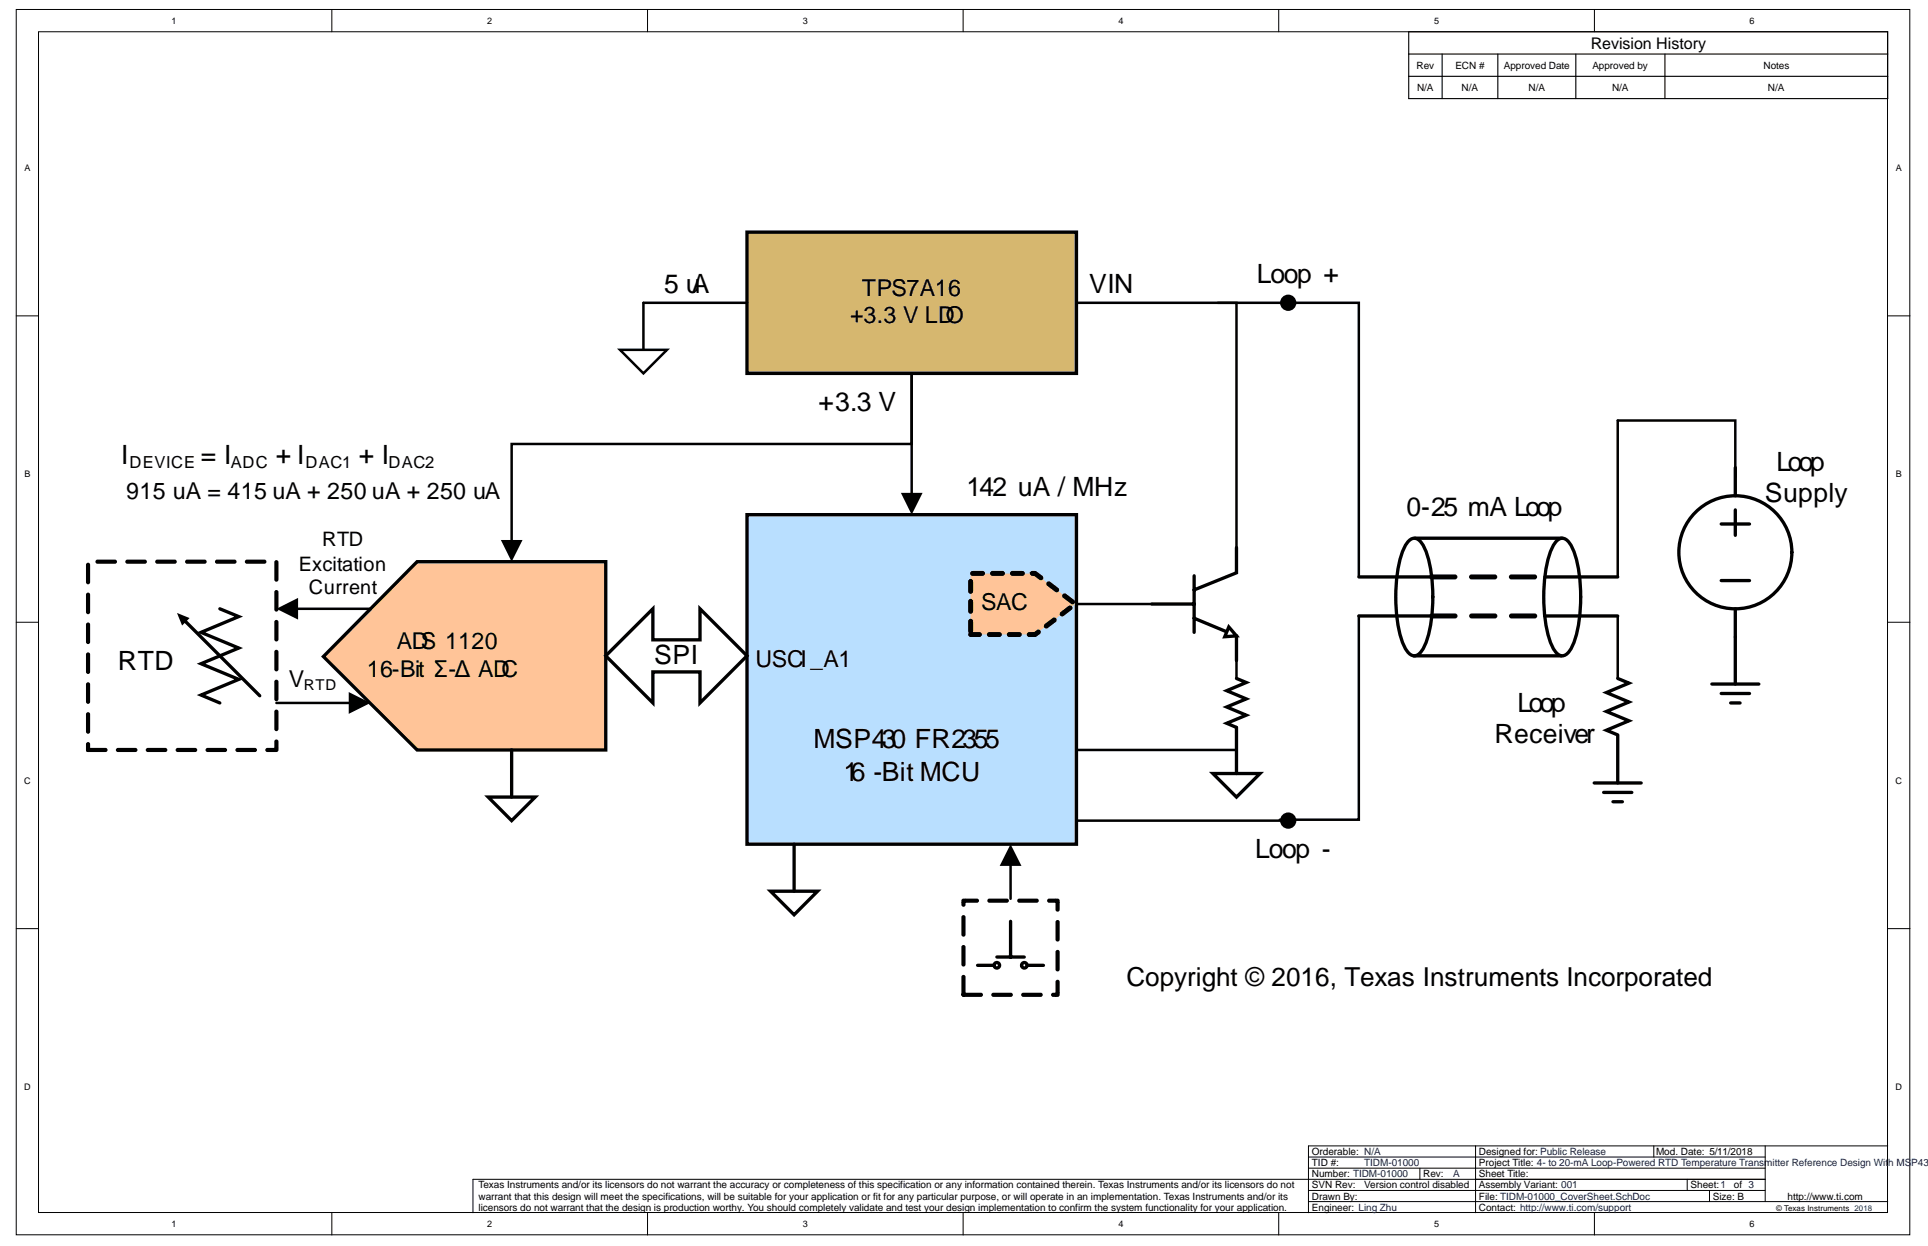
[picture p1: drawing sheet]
<svg xmlns="http://www.w3.org/2000/svg" width="432mm" height="279mm" viewBox="0 0 432 279" stroke-linecap="round" stroke-linejoin="round" font-family="sans-serif">
<g fill="#fff" stroke="#000" stroke-width=".22">
<path d="M3.6 2.1h424.1v274.4h-424.1z"/>
<path d="M8.6 7.1h414.1v264.4h-414.1z"/>
</g>
<g fill="none" stroke="#000" stroke-width=".22">
<path d="M74.3 2.1v5M145 2.1v5M215.7 2.1v5M286.4 2.1v5M357.1 2.1v5M3.6 70.7h5M422.8 70.7h5M3.6 139.4h5M422.8 139.4h5M3.6 208h5M422.8 208h5M293 259.1h102.3"/>
<path d="M330.5 256.6h-37.5v15M370.4 256.6v2.5M395.3 256.6v12.5M422.8 256.6h-92.3v15M74.3 271.6v5M145 271.6v5M215.7 271.6v5M286.4 271.6v5M293 269.1h129.8M293 266.6h102.3M293 261.6h102.3M318 261.6v2.5"/>
<path d="M357.1 271.6v5M377.9 264.1v2.5M382.9 266.6v2.5M395.3 264.1h-289.4v7.5"/>
</g>
<path d="M315.5 12.1h107.3M315.5 17.1h107.3M315.5 7.1h107.3v15h-107.3zM323 12.1v10M335.5 12.1v10M352.9 12.1v10M372.9 12.1v10" fill="none" stroke="#000" stroke-width=".25"/>
<path d="M167.3 115.3h73.8v73.8h-73.8z" fill-rule="evenodd" fill="#b9dfff"/>
<path d="M167.3 115.3h73.8v73.8h-73.8zM258 135.3h9.4M267.4 138.5l9.5 3.9v5.5M267.4 129v12.6M276.9 122.6v5.7l-9.5 3.8" fill="none" stroke="#000" stroke-width=".74"/>
<path d="M275.2 140.4l1.7 2-2.6 .2z" fill="#fff"/>
<path d="M275.2 140.4l1.7 2-2.6 .2z" fill="none" stroke="#000" stroke-width=".74"/>
<path d="M228.8 216.2a.61 .61 0 0 1 1.2 0 .61 .61 0 0 1-1.2 0zM222.6 216.2a.65 .65 0 0 1 1.3 0 .65 .65 0 0 1-1.3 0z" fill="#fff"/>
<g fill="none" stroke="#000" stroke-width=".74">
<path d="M218.9 216.2h3.7M223.3 214.3h6.1M226.3 206.3v8M230 216.2h3.7"/>
<circle cx="223.3" cy="216.2" r=".62"/>
<circle cx="229.4" cy="216.2" r=".61"/>
</g>
<path d="M93.4 125.8h42.3v42.2h-42.3l-21-21z" fill-rule="evenodd" fill="#ffc498"/>
<path d="M93.4 125.8h42.3v42.2h-42.3l-21-21z" fill="none" stroke="#000" stroke-width=".74"/>
<path d="M167.3 52h73.8v31.6h-73.8z" fill-rule="evenodd" fill="#d6b76f"/>
<path d="M167.3 52h73.8v31.6h-73.8z" fill="none" stroke="#000" stroke-width=".74"/>
<path d="M315.7 121a1.68 1.68 0 0 1 2.7 .6 21 21 0 0 1 2.5 10.3 29.5 29.5 0 0 1-2.1 13.2 2.37 2.37 0 0 1-2.6 1.7 7.4 7.4 0 0 1-2.7-5 35.3 35.3 0 0 1 .7-18.5l.9-1.7z" fill="#fff"/>
<path d="M315.7 121a1.68 1.68 0 0 1 2.7 .6 21 21 0 0 1 2.5 10.3 29.5 29.5 0 0 1-2.1 13.2 2.37 2.37 0 0 1-2.6 1.7 7.4 7.4 0 0 1-2.7-5 35.3 35.3 0 0 1 .7-18.5l.9-1.7z" fill="none" stroke="#000" stroke-width=".74"/>
<path d="M348.8 121a1.67 1.67 0 0 1 2.7 .6 21 21 0 0 1 2.5 10.3 29.5 29.5 0 0 1-2 13.2 2.37 2.37 0 0 1-2.7 1.7 7.4 7.4 0 0 1-2.7-5 35.4 35.4 0 0 1 .8-18.5l.9-1.7z" fill="#fff"/>
<path d="M304.3 129.2h16.3M304.3 137.9h16.4M316.9 120.5h33M346 137.9h16.3M346 129.2h16.3M348.8 121a1.67 1.67 0 0 1 2.7 .6 21 21 0 0 1 2.5 10.3 29.5 29.5 0 0 1-2 13.2 2.37 2.37 0 0 1-2.7 1.7 7.4 7.4 0 0 1-2.7-5 35.4 35.4 0 0 1 .8-18.5l.9-1.7zM316.6 146.9h33.1" fill="none" stroke="#000" stroke-width=".74"/>
<g fill="#000" stroke="#000" stroke-width=".37">
<path d="M320.5 128.9l5.3-.1a.37 .37 0 0 1 .4 .4 .37 .37 0 0 1-.4 .4h-5.2a.37 .37 0 0 1-.3-.3 .37 .37 0 0 1 .2-.4zM329.4 128.9l5.4-.1a.37 .37 0 0 1 .3 .4 .37 .37 0 0 1-.3 .4h-5.2a.37 .37 0 0 1-.4-.3 .37 .37 0 0 1 .2-.4zM338.3 128.9l5.4-.1a.37 .37 0 0 1 .4 .4 .37 .37 0 0 1-.4 .4h-5.2a.37 .37 0 0 1-.4-.3 .37 .37 0 0 1 .2-.4z"/>
<path d="M320.3 137.8l.4-.2h5.2a.37 .37 0 0 1 .3 .3 .37 .37 0 0 1-.3 .4h-5.2a.37 .37 0 0 1-.4-.5zM329.3 137.8l.3-.2h5.2a.37 .37 0 0 1 .4 .3 .37 .37 0 0 1-.4 .4h-5.2a.37 .37 0 0 1-.3-.5zM338.2 137.8l.3-.2h5.2a.37 .37 0 0 1 .4 .3 .37 .37 0 0 1-.4 .4h-5.2a.37 .37 0 0 1-.3-.5z"/>
</g>
<path d="M204.2 111v-27.4v15.8h-89.6v22.1" fill="none" stroke="#000" stroke-width=".56"/>
<path d="M201.8 110.4h4.8l-2.4 4.9zM112.2 120.9h4.8l-2.4 4.9z" fill="#000"/>
<path d="M135.7 146.9l10.5-10.6v7h10.6v-7l10.5 10.6-10.5 10.5v-6.9h-10.6v6.9z" fill-rule="evenodd" fill="#fff"/>
<path d="M135.7 146.9l10.5-10.6v7h10.6v-7l10.5 10.6-10.5 10.5v-6.9h-10.6v6.9zM276.9 151.9l2.2 .9-4.4 1.9 4.4 1.8-4.4 1.8 4.4 1.9-4.4 1.8 2.2 .9" fill="none" stroke="#000" stroke-width=".74"/>
<path d="M109.3 178.5h10.6l-5.3 5.3z" fill="#fff"/>
<path d="M109.3 178.5h10.6l-5.3 5.3zM114.6 168v10.5" fill="none" stroke="#000" stroke-width=".74"/>
<path d="M172.6 199.6h10.5l-5.2 5.3z" fill="#fff"/>
<path d="M172.6 199.6h10.5l-5.2 5.3zM177.9 189.1v10.5" fill="none" stroke="#000" stroke-width=".74"/>
<path d="M271.7 173.2h10.5l-5.3 5.3z" fill="#fff"/>
<path d="M362.3 151.9l2.5 1.1-5 2.1 5 2.1-5 2.1 5 2.1-5 2.1 2.5 1.1M271.7 173.2h10.5l-5.3 5.3zM276.9 162.9v10.3" fill="none" stroke="#000" stroke-width=".74"/>
<path d="M241.1 67.8h63.2v61.2M272.7 67.8h4.2v54.8M241.1 135.3h16.9M304.3 137.9v45.7h-17.7M276.9 147.9v4M241.1 168h35.8M241.1 183.8h47.4" fill="none" stroke="#000" stroke-width=".56"/>
<g fill="#000">
<circle cx="288.5" cy="67.8" r="1.83"/>
<circle cx="288.5" cy="183.8" r="1.83"/>
</g>
<path d="M138.9 78.3h10.5l-5.3 5.3z" fill="#fff"/>
<path d="M138.9 78.3h10.5l-5.3 5.3zM167.3 67.8h-23.2v10.5" fill="none" stroke="#000" stroke-width=".56"/>
<path d="M49.2 136.3l4.3 1.8-8.5 3.5 8.5 3.5-8.5 3.5 8.5 3.6-8.5 3.5 4.2 1.7" fill="none" stroke="#000" stroke-width=".74"/>
<path d="M40.3 137.9l1.5 .7-.4 .4 16.8 16.8-16.8-16.8-.5 .4z" fill-rule="evenodd" fill="#fff"/>
<g fill="none" stroke="#000" stroke-width=".74">
<path d="M385.5 117.4h6.3M388.6 104.7v6.3M388.6 114.2v5.7M41.4 139l.4-.4-1.5-.7 .6 1.5 .5-.4 16.8 16.8M385.5 130h6.3M388.6 136.3v16.9M383.4 153.2h10.5M385.5 155.3h6.3M387.6 157.4h2.1M357 175.3h10.6M359.2 177.5h6.3M361.2 179.6h2.2"/>
<path d="M362.3 164.8v10.5"/>
<circle cx="388.7" cy="123.7" r="12.7"/>
</g>
<g fill="#000" stroke="#000" stroke-width=".37">
<path d="M19.6 167.7h4l.3 .3-.3 .2h-3.9l-.3-.2zM26.3 167.7h4l.3 .3-.3 .2h-3.9l-.3-.2zM33 167.7h4l.3 .3-.3 .2h-3.9l-.3-.2zM39.7 167.7h4l.3 .3-.3 .2h-3.9l-.3-.2zM46.4 167.7h4l.3 .3-.3 .2h-3.9l-.3-.2zM53.1 167.7h4l.3 .3-.3 .2h-3.9l-.3-.2zM59.7 167.7h2.2l-.3 .3 .1-2.1 .2-.1 .2 .1 .1 2.1-.2 .2h-2.1l-.3-.2zM61.8 159.1h.2l.2 .3v3.9l-.3 .3-.3-.3v-3.9zM61.8 152.4h.2l.2 .3v3.9l-.3 .3-.3-.3v-3.9zM61.8 145.7h.2l.2 .3v3.9l-.3 .3-.3-.3v-3.9zM61.8 139.1h.2l.2 .2v3.9l-.3 .3-.3-.3v-3.9zM61.8 132.4h.2l.2 .2v3.9l-.3 .3-.3-.3v-3.9zM61.8 125.7h.2l.2 .2v3.9l-.3 .3-.3-.3v-3.9zM55.2 125.6l4-.1 .3 .3-.3 .3h-3.9l-.2-.2zM48.5 125.6l4-.1 .3 .3-.3 .3h-3.9l-.2-.2zM41.8 125.6l4-.1 .3 .3-.3 .3h-3.9l-.2-.2zM35.1 125.6l4-.1 .3 .3-.3 .3h-3.9l-.2-.2zM28.4 125.6l4-.1 .3 .3-.3 .3h-3.9l-.2-.2zM21.7 125.6l4-.1 .3 .3-.3 .3h-3.9l-.2-.2zM19.5 126.3l.4-.1 .1 .3v3.9l-.3 .3-.3-.3zM19.5 133l.4-.1 .1 .3v3.9l-.3 .3-.3-.3zM19.5 139.7l.4-.1 .1 .3v3.9l-.3 .3-.3-.3zM19.5 146.4l.4-.1 .1 .3v3.9l-.3 .3-.3-.3zM19.5 153.1l.4-.1 .1 .3v3.9l-.3 .3-.3-.3zM19.5 159.8l.4-.1 .1 .3v3.9l-.3 .2-.3-.2zM19.5 166.5l.4-.1 .1 .3v1.3l-.3 .2-.3-.2z"/>
<path d="M215.5 222.6l.3-.1h3.9l.3 .3-.3 .3h-3.9l-.3-.2zM222.2 222.6l.3-.1h3.9l.3 .3-.3 .3h-3.9l-.3-.2zM228.9 222.6l.3-.1h3.9l.2 .3-.2 .3h-3.9l-.3-.2zM236.6 219.7l.4-.1 .1 .3v2.9l-.2 .3h-1l-.3-.3 .1-.2 1.2-.1-.3 .3zM236.6 213h.4l.1 .2v3.9l-.2 .3-.3-.3zM236.6 206.4l.4-.1 .1 .2v3.9l-.2 .3-.3-.3zM234.8 201.5l2.1-.1 .2 .2v2.1l-.1 .3h-.3l-.1-.3v-2l.3 .3h-1.9l-.3-.2zM228.1 201.5l4.1-.1 .3 .3-.3 .3h-3.9l-.3-.2zM221.4 201.5l4.1-.1 .3 .3-.3 .3h-3.9l-.3-.2zM215.5 201.6l.3-.2h3l.3 .3-.3 .3h-3l.3-.3v.9l-.3 .3-.3-.3zM215.5 205.3l.4-.1 .2 .2v3.9l-.3 .3-.3-.3zM215.5 212l.4-.1 .2 .2v3.9l-.3 .3-.3-.3zM215.5 218.7l.4-.1 .2 .2v3.9l-.3 .3-.3-.3z"/>
</g>
<path d="M388.6 106.8v-12.6h-26.3v35M66.2 136.3h16.8M362.3 138v13.9M61.9 157.4h16.8M226.3 193.3v8" fill="none" stroke="#000" stroke-width=".56"/>
<path d="M61.9 136.3l4.9-2.4v4.9zM78.1 155l4.9 2.4-4.9 2.5zM226.3 189.1l2.5 4.8h-4.9z" fill="#000"/>
<path d="M362.3 164.6v.2" fill="none" stroke="#000" stroke-width=".37"/>
<path d="M217.4 128.4h14.4l9 6.9-9 6.8h-14.4z" fill-rule="evenodd" fill="#ffc498"/>
<path d="M217.1 138.9a.37 .37 0 0 1 .4-.1 .37 .37 0 0 1 .3 .3v2.3a.37 .37 0 0 1-.4 .3 .37 .37 0 0 1-.4-.3zM217.1 134.5a.37 .37 0 0 1 .4-.2 .37 .37 0 0 1 .3 .4v2.2a.37 .37 0 0 1-.4 .4 .37 .37 0 0 1-.4-.4zM217.1 130a.37 .37 0 0 1 .4-.2 .37 .37 0 0 1 .3 .4v2.2a.37 .37 0 0 1-.4 .4 .37 .37 0 0 1-.4-.4zM217.6 128.1l2.5-.1a.37 .37 0 0 1 .3 .4 .37 .37 0 0 1-.3 .4h-2.3a.37 .37 0 0 1-.3-.3 .37 .37 0 0 1 .1-.4zM222.1 128.1l2.4-.1a.37 .37 0 0 1 .4 .4 .37 .37 0 0 1-.4 .4h-2.2a.37 .37 0 0 1-.4-.3 .37 .37 0 0 1 .2-.4zM226.6 128.1l2.4-.1a.37 .37 0 0 1 .4 .4 .37 .37 0 0 1-.4 .4h-2.3a.37 .37 0 0 1-.3-.3 .37 .37 0 0 1 .2-.4zM231 128.1h.9l1.4 1a.37 .37 0 0 1 .1 .5 .37 .37 0 0 1-.5 .1l-1.3-1 .2 .1h-.6a.37 .37 0 0 1-.3-.3 .37 .37 0 0 1 .1-.4zM234.6 130.5h.5l1.8 1.3a.36 .36 0 0 1 .1 .5 .36 .36 0 0 1-.6 .1l-1.7-1.4zM238.1 133.2h.6l1.7 1.3a.36 .36 0 0 1 .1 .5 .36 .36 0 0 1-.5 .1l-1.8-1.4zM237.6 137.2l1.8-1.3a.37 .37 0 0 1 .5 0 .37 .37 0 0 1 0 .5l-1.8 1.4a.37 .37 0 0 1-.5-.1 .37 .37 0 0 1 0-.5zM234.1 139.9l1.8-1.3a.37 .37 0 0 1 .5 0 .37 .37 0 0 1-.1 .6l-1.7 1.3a.38 .38 0 0 1-.6-.1 .38 .38 0 0 1 .1-.5zM230.3 141.8l1.5-.1-.2 .1 .7-.6a.37 .37 0 0 1 .5 .1 .37 .37 0 0 1 0 .6l-.9 .6h-1.4a.37 .37 0 0 1-.3-.3 .37 .37 0 0 1 .1-.4zM225.9 141.8l2.4-.1a.37 .37 0 0 1 .4 .4 .37 .37 0 0 1-.4 .4h-2.2a.37 .37 0 0 1-.4-.3 .37 .37 0 0 1 .2-.4zM221.4 141.8l2.4-.1a.37 .37 0 0 1 .4 .4 .37 .37 0 0 1-.4 .4h-2.2a.37 .37 0 0 1-.4-.3 .37 .37 0 0 1 .2-.4zM217.1 141.9l.3-.2h2a.37 .37 0 0 1 .3 .4 .37 .37 0 0 1-.3 .4h-2a.37 .37 0 0 1-.3-.6z" fill="#000" stroke="#000" stroke-width=".37"/>
<g font-size="6">
<text x="148.8" y="65.7">5 uA</text>
<text x="243.9" y="65.7">VIN</text>
<text x="281.5" y="63.4">Loop +</text>
<text x="183.3" y="92.1">+3.3 V</text>
<text x="27.2" y="104">I</text>
<text x="45" y="104">= I</text>
<text x="61.7" y="104">+ I</text>
<text x="80.3" y="104">+ I</text>
<text x="397.9" y="105.5">Loop</text>
<text x="216.4" y="111">142 uA / MHz</text>
<text x="395.3" y="112.5">Supply</text>
<text x="315" y="115.5">0-25 mA Loop</text>
<text x="146.5" y="148.6">SPI</text>
<text x="26.4" y="150.1">RTD</text>
<text x="339.9" y="159.4">Loop</text>
<text x="182.2" y="167.6">MSP430 FR2355</text>
<text x="334.7" y="166.4">Receiver</text>
<text x="188.9" y="175">16 -Bit MCU</text>
<text x="281.1" y="192.1">Loop -</text>
</g>
<text font-size="5.9" x="252.3" y="220.9">Copyright © 2016, Texas Instruments Incorporated</text>
<g font-size="5.2">
<text x="193" y="66.4">TPS7A16</text>
<text x="190.4" y="72.3">+3.3 V LDO</text>
<text x="28.3" y="111.8">915 uA = 415 uA + 250 uA + 250 uA</text>
<text x="219.8" y="136.7">SAC</text>
<text x="88.9" y="145.2">ADS 1120</text>
<text x="169.2" y="149.3">USCI_A1</text>
<text x="64.7" y="153.8">V</text>
<text x="82.2" y="151.6">16-Bit Σ-Δ ADC</text>
</g>
<g font-size="4.5">
<text x="72.2" y="122.2">RTD</text>
<text x="66.9" y="127.8">Excitation</text>
<text x="69.2" y="133">Current</text>
</g>
<g font-size="3.7">
<text x="29" y="104.7">DEVICE</text>
<text x="51.7" y="104.7">ADC</text>
<text x="68.4" y="104.7">DAC1</text>
<text x="87" y="104.7">DAC2</text>
</g>
<text font-size="3.6" x="356.3" y="10.9">Revision History</text>
<text font-size="3.3" x="68.1" y="154.5">RTD</text>
<g font-size="2.2">
<text x="317.3" y="15.4">Rev</text>
<text x="325.9" y="15.4">ECN #</text>
<text x="336.8" y="15.4">Approved Date</text>
<text x="356.6" y="15.4">Approved by</text>
<text x="395" y="15.4">Notes</text>
<text x="317.4" y="20.4">N/A</text>
<text x="327.3" y="20.4">N/A</text>
<text x="342.3" y="20.4">N/A</text>
<text x="361" y="20.4">N/A</text>
<text x="396" y="20.4">N/A</text>
<text x="293.8" y="263.7">Number: TIDM-01000</text>
<text x="293.8" y="261.2">TID #:</text>
<text x="293.8" y="258.7">Orderable: N/A</text>
<text x="318.8" y="263.7">Rev:</text>
<text x="331.2" y="263.7">Sheet Title:</text>
<text x="331.2" y="261.2">Project Title: 4- to 20-mA Loop-Powered RTD Temperature Transmitter Reference Design With MSP430</text>
<text x="331.2" y="258.7">Designed for: Public Release</text>
<text x="370.9" y="258.7">Mod. Date: 5/11/2018</text>
<text x="107.2" y="266.1">Texas Instruments and/or its licensors do not warrant the accuracy or completeness of this specification or any information contained therein. Texas Instruments and/or its licensors do not</text>
<text x="107.2" y="268.6">warrant that this design will meet the specifications, will be suitable for your application or fit for any particular purpose, or will operate in an implementation. Texas Instruments and/or its</text>
<text x="293.8" y="268.6">Drawn By:</text>
<text x="293.8" y="266.1">SVN Rev:</text>
<text x="305.5" y="266.1">Version control disabled</text>
<text x="331.2" y="268.6">File: TIDM-01000_CoverSheet.SchDoc</text>
<text x="331.2" y="266.1">Assembly Variant: 001</text>
<text x="378.6" y="266.1">Sheet:1</text>
<text x="383.6" y="268.6">Size: B</text>
<text x="388.3" y="266.1">of 3</text>
<text x="400.3" y="268.6">http://www.ti.com</text>
<text x="107.2" y="271.1">licensors do not warrant that the design is production worthy. You should completely validate and test your design implementation to confirm the system functionality for your application.</text>
<text x="293.8" y="271.1">Engineer: Ling Zhu</text>
<text x="331.2" y="271.1">Contact: http://www.ti.com/support</text>
</g>
<g font-size="2.2" fill="#000080">
<text x="305.5" y="261.2">TIDM-01000</text>
<text x="325.5" y="263.7">A</text>
</g>
<g font-size="2">
<text x="38.4" y="5.3">1</text>
<text x="109.1" y="5.3">2</text>
<text x="179.8" y="5.3">3</text>
<text x="250.5" y="5.3">4</text>
<text x="321.2" y="5.3">5</text>
<text x="391.9" y="5.3">6</text>
<text x="5.5" y="38.3">A</text>
<text x="424.6" y="38.3">A</text>
<text x="5.5" y="106.9">B</text>
<text x="424.6" y="106.9">B</text>
<text x="5.4" y="175.5">C</text>
<text x="424.5" y="175.5">C</text>
<text x="5.4" y="244.1">D</text>
<text x="424.5" y="244.1">D</text>
<text x="38.4" y="274.8">1</text>
<text x="109.1" y="274.8">2</text>
<text x="179.8" y="274.8">3</text>
<text x="250.5" y="274.8">4</text>
<text x="321.2" y="274.8">5</text>
<text x="391.9" y="274.8">6</text>
</g>
<text font-size="1.8" x="397.8" y="271.2">© Texas Instruments 2018</text>
</svg>
